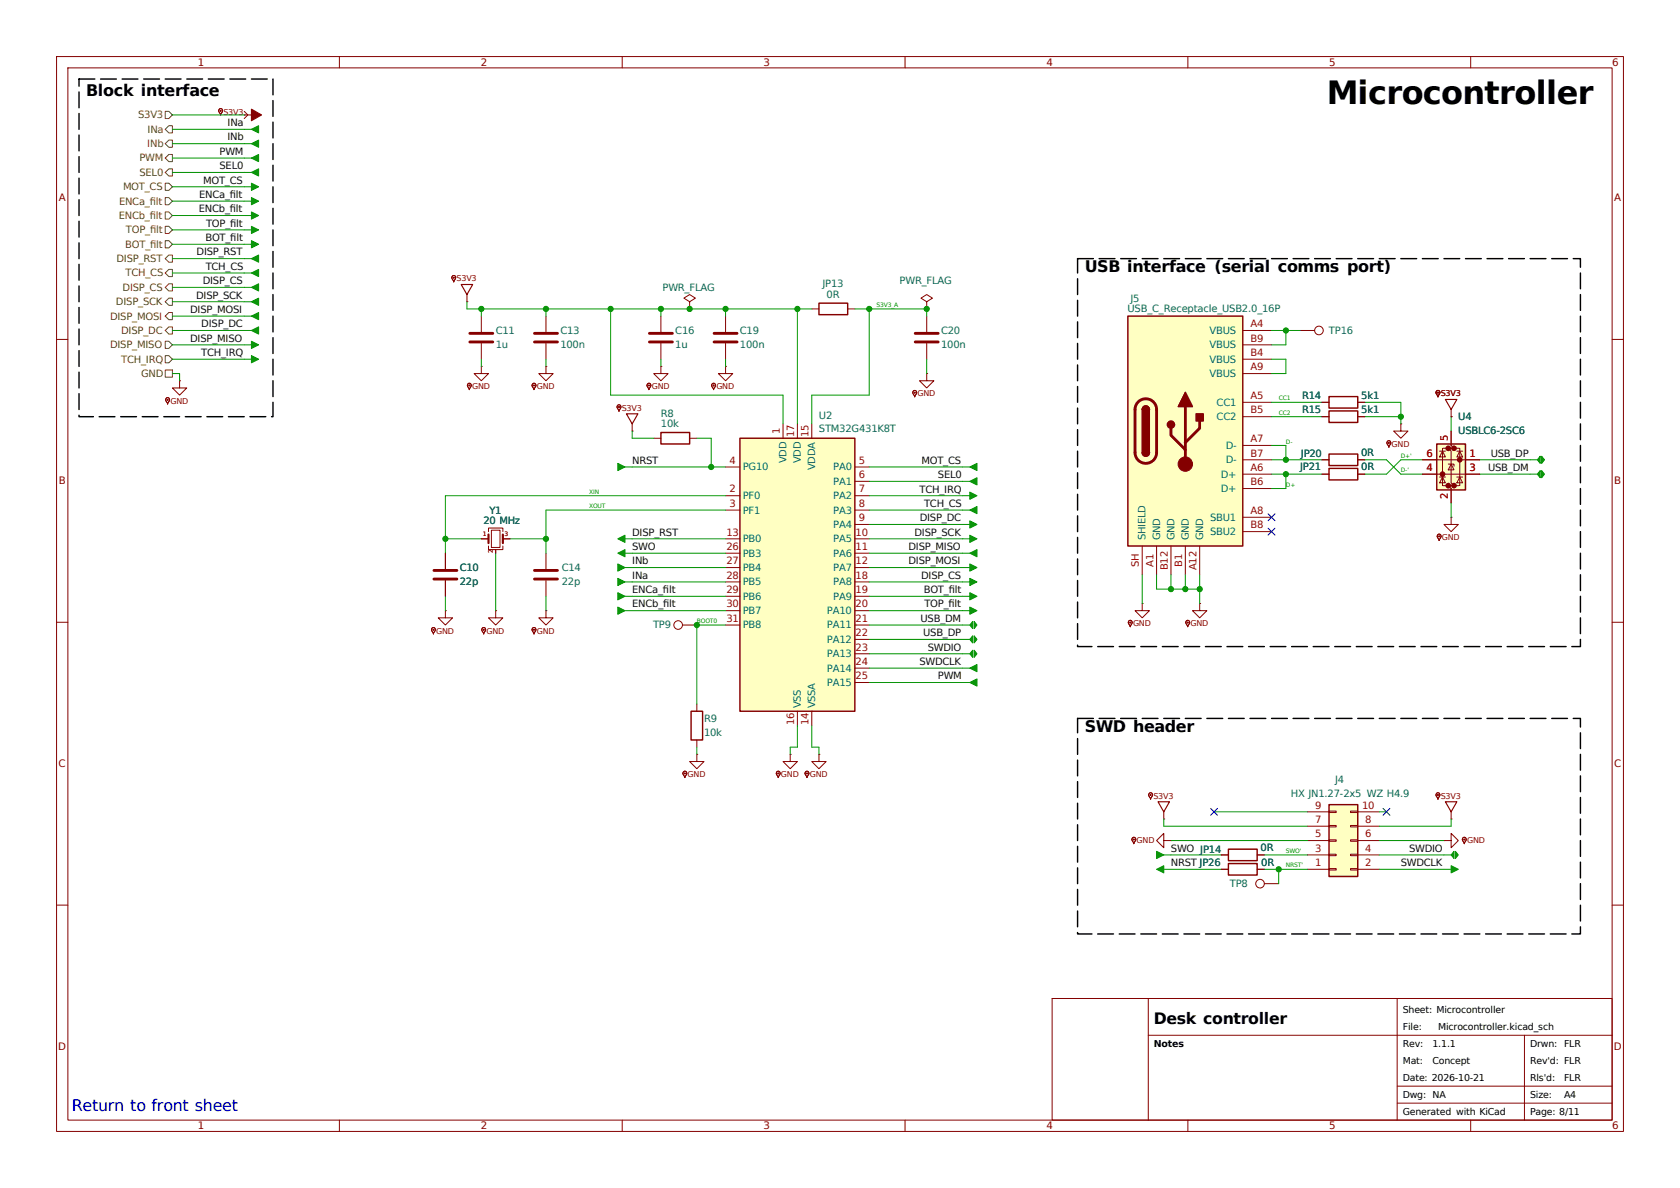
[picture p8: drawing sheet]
<svg xmlns="http://www.w3.org/2000/svg" width="297mm" height="210mm" viewBox="0 0 297 210" stroke-linecap="round" stroke-linejoin="round" font-family="sans-serif">
<g fill="none" stroke="#840000" stroke-width=".18">
<path d="M10 10h277v190h-277zM12 12h273v186h-273zM38.8 19.3a.4 .4 0 0 1 .5 .1 .4 .4 0 0 1-.1 .6l-.2 .3-.3-.6zM43.2 19.7l.6 .6-.6 .7M60 10v2M110 10v2M160 10v2M210 10v2M260 10v2M43.2 20.3h.1M43.2 20.3h1.2M80 48.8a.4 .4 0 0 1 .6 .1 .4 .4 0 0 1-.2 .6l-.2 .3-.3-.6z"/>
<path d="M82.5 53.3h.1M82.5 52.1v1.2M85.1 55.9v2.8M10 60h2M85.1 60.7v2.8M94.2 67.8a.4 .4 0 0 1 .5 .2 .4 .4 0 0 1-.1 .5l-.2 .4-.3-.7zM96.5 64.8v1.2h1.3l-1.3 1.3-1.3-1.3h1.3M96.5 64.8h.1M114.5 67.8a.4 .4 0 0 1 .6 .2 .4 .4 0 0 1-.2 .5l-.2 .4-.3-.7zM116.8 64.8v1.2h1.3l-1.3 1.3-1.2-1.3h1.2M116.8 64.8h.1M285 60h2"/>
<path d="M10 110h2M285 110h2M123.2 124.5v1.2M123.2 130.8v1.3M200.2 148.1a.4 .4 0 0 1 .6 .1 .4 .4 0 0 1-.2 .6l-.2 .3-.3-.6zM203.2 140.2a.4 .4 0 0 1 .5 .2 .4 .4 0 0 1-.1 .5l-.2 .4-.3-.7zM205.7 144.8h.1M205.7 148.6v-1.3l-1.2 1.3 1.2 1.3v-1.3h1.3M205.7 143.5v1.3M207 148.6h.1M254 140.2a.4 .4 0 0 1 .5 .2 .4 .4 0 0 1-.1 .5l-.2 .4-.3-.7zM255.3 148.6h1.2v-1.3l1.3 1.3-1.3 1.3v-1.3"/>
<path d="M255.3 148.6h.1M256.5 144.8h.1M256.5 143.5v1.3M258.7 148.1a.4 .4 0 0 1 .5 .1 .4 .4 0 0 1-.2 .6l-.1 .3-.4-.6zM10 160h2M186 176.5h99v21.5h-99zM203 176.5v21.5M247 176.5v21.5M285 160h2M60 198v2M110 198v2M160 198v2"/>
<path d="M203 183h82M210 198v2M247 192h38M247 195h38M260 198v2M269.5 183v15"/>
</g>
<path d="M83.1 58.9h4M83.1 60.5h4" fill="none" stroke="#840000" stroke-width=".51"/>
<g fill="#008400" stroke="#008400" stroke-width=".18">
<path d="M256.5 153l1.3 .7-1.3 .6z"/>
<path d="M44.4 42.5l1.3 .7-1.3 .6z"/>
<path d="M44.4 45.7l1.3-.6v1.3z"/>
<path d="M44.4 48.3l1.3-.7v1.3z"/>
<path d="M44.4 40l1.3 .6-1.3 .7z"/>
<path d="M44.4 37.5l1.3 .6-1.3 .6z"/>
<path d="M44.4 34.9l1.3 .7-1.3 .6z"/>
<path d="M257.3 150.5l.5 .6-.5 .7z"/>
<path d="M257 150.5v1.3l-.5-.7z"/>
<path d="M109.2 104.8l1.3 .6-1.3 .6z"/>
<path d="M109.2 102.2l1.3 .7-1.3 .6z"/>
<path d="M109.2 97.8l1.3-.6v1.2z"/>
<path d="M109.2 107.3l1.3 .7-1.3 .6z"/>
<path d="M171.4 107.3l1.3 .7-1.3 .6z"/>
<path d="M109.2 95.3l1.3-.7v1.3z"/>
<path d="M171.4 118.1l1.3-.6v1.2z"/>
<path d="M204.5 150.5l1.2 .6-1.2 .7z"/>
<path d="M204.5 153.7l1.2-.7v1.3z"/>
</g>
<g fill="none" stroke="#008400" stroke-width=".18">
<path d="M43.2 38.1h1.2M43.2 35.6h1.2M43.2 43.2h1.2M43.2 45.7h1.9M43.2 48.3h1.9M43.2 40.6h1.2M110.5 97.8h1.3M110.5 95.3h1.3M109.9 105.4h1.9M109.9 102.9h1.9M109.9 108h1.9M170.2 108h1.2"/>
<path d="M170.2 118.1h1.9M205.1 151.1h1.9M205.7 153.7h1.3M255.3 153.7h1.2M255.3 151.1h1.5"/>
</g>
<g fill="#840000" stroke="#840000" stroke-width=".18">
<circle cx="258.9" cy="148.4" r=".07"/>
<circle cx="94.4" cy="68.1" r=".07"/>
<circle cx="254.2" cy="140.5" r=".07"/>
<circle cx="203.4" cy="140.5" r=".07"/>
<circle cx="39" cy="19.6" r=".07"/>
<circle cx="200.4" cy="148.4" r=".07"/>
<circle cx="80.2" cy="49.1" r=".07"/>
<circle cx="114.7" cy="68.1" r=".07"/>
</g>
<path d="M81.5 50.3h2.1l-1.1 1.8zM204.7 141.7h2.1l-1.1 1.8zM255.5 141.7h2.1l-1.1 1.8z" fill="none" stroke="#840000" stroke-width=".2"/>
<path d="M44.4 19.3l1.8 1-1.8 1z" fill="#840000" stroke="#840000" stroke-width=".2"/>
<path d="M122.2 125.7h2v5.1h-2z" fill="none" stroke="#840000" stroke-width=".25"/>
<path d="M199.4 55.9h20.3v40.6h-20.3z" fill="#ffffc2"/>
<path d="M199.4 55.9h20.3v40.6h-20.3zM201.9 72.4a.64 .64 0 0 1 .7-.6 .64 .64 0 0 1 .6 .6M201.9 80a.64 .64 0 0 0 .7 .6 .64 .64 0 0 0 .6-.6" fill="none" stroke="#840000" stroke-width=".25"/>
<path d="M201.2 71.1a1.9 1.9 0 0 1 2.1-.5 1.9 1.9 0 0 1 1.2 1.8v7.6a1.91 1.91 0 0 1-1.9 1.9 1.91 1.91 0 0 1-1.9-1.9v-7.8l.1-.6zM207 75.7v1.3l2.5 2.5M209.5 71.9v10.1M212.1 74.4v1.3l-2.6 2.5" fill="none" stroke="#840000" stroke-width=".51"/>
<g fill="#840000" stroke="#840000" stroke-width=".25">
<path d="M201.9 72.4h1.3v7.6h-1.3z"/>
<path d="M202.1 71.9a.64 .64 0 0 1 .7-.1 .64 .64 0 0 1 .4 .6h-1.3z"/>
<path d="M201.9 80h1.3a.64 .64 0 0 1-.6 .6 .64 .64 0 0 1-.7-.6z"/>
<path d="M209.5 69.3l1.3 2.6h-2.5z"/>
<path d="M211.5 73.2h1.2v1.2h-1.2z"/>
<circle cx="207" cy="75.1" r=".63"/>
</g>
<g fill="#840000" stroke="#840000" stroke-width=".18">
<circle cx="209.5" cy="82" r="1.27"/>
<circle cx="254.4" cy="94.8" r=".07"/>
</g>
<g fill="none" stroke="#840000" stroke-width=".18">
<path d="M121.9 53.3l1-.6-1-.6-1 .6 1 .6v1.3M121.9 54.6h.1M219.7 58.4h5.1M219.7 71.1h5.1M219.7 78.7h5.1M219.7 66h5.1M219.7 63.5h5.1M219.7 73.7h5.1M219.7 61h5.1M201.9 96.5v5.1M204.5 96.5v5.1M207 96.5v5.1"/>
<path d="M209.5 96.5v5.1M212.1 96.5v5.1M219.7 83.8h5.1M219.7 91.4h5.1M219.7 86.4h5.1M219.7 81.3h5.1M219.7 94h5.1M254.2 94.5a.4 .4 0 0 1 .6 .1 .4 .4 0 0 1-.2 .6l-.2 .3-.3-.6zM256.5 91.4v1.3h1.3l-1.3 1.3-1.2-1.3h1.2M256.5 91.4h.1"/>
</g>
<g fill="#008400" stroke="#008400" stroke-width=".18">
<path d="M272.5 80.6l.5 .7-.5 .6z"/>
<path d="M272.3 80.6v1.3l-.5-.6z"/>
</g>
<path d="M270.5 81.3h1.5" fill="none" stroke="#008400" stroke-width=".18"/>
<path d="M254 78.5h5.1v8.1h-5.1z" fill="#ffffc2"/>
<g fill="#840000" stroke="#840000" stroke-width=".51">
<circle cx="258.1" cy="81.3" r=".25"/>
<circle cx="257" cy="79.2" r=".25"/>
<circle cx="257" cy="85.9" r=".25"/>
<circle cx="256" cy="79.2" r=".25"/>
<circle cx="256" cy="85.9" r=".25"/>
<circle cx="255" cy="83.8" r=".25"/>
</g>
<g fill="none" stroke="#840000" stroke-width=".18">
<path d="M116.8 55.9v2.8M128.3 55.9v2.8M82.8 67.8a.4 .4 0 0 1 .5 .2 .4 .4 0 0 1-.2 .5l-.1 .4-.4-.7zM85.1 64.8v1.2h1.3l-1.3 1.3-1.3-1.3h1.3M85.1 64.8h.1M109.2 71.6a.4 .4 0 0 1 .6 .2 .4 .4 0 0 1-.2 .5l-.2 .4-.3-.6zM111.8 76.2h.1M111.8 74.9v1.3M115.6 77.5h1.2M116.8 60.7v2.8M121.9 77.5h1.3M125.9 67.8a.4 .4 0 0 1 .6 .2 .4 .4 0 0 1-.2 .5l-.1 .4-.4-.7z"/>
<path d="M128.3 64.8v1.2h1.2l-1.2 1.3-1.3-1.3h1.3M128.3 64.8h.1M128.3 60.7v2.8M245.3 78a.4 .4 0 0 1 .6 .1 .4 .4 0 0 1-.2 .6l-.2 .3-.3-.6zM247.6 74.9v1.3h1.3l-1.3 1.3-1.2-1.3h1.2M247.6 74.9h.1M254 69.1a.4 .4 0 0 1 .5 .1 .4 .4 0 0 1-.1 .6l-.2 .3-.3-.6zM254.5 79.8h1M255 79.8l.5 1h-1zM256 79.2h-1v6.7h1M256.5 76.2v2.5l.5 .5h-1l.5 .6v5.5l.5 .6h-1l.5 .5v2.5M256.5 73.7h.1"/>
<path d="M256.5 72.4v1.3M257 79.2h1.1v6.7h-1.1M257.6 79.8h1M258.1 79.8l.5 1h-1zM233.7 81.3h1.2M233.7 83.8h1.2M240 81.3h1.3M240 83.8h1.3M251.5 81.3h10.1M251.5 83.8h10.1M254.5 84.3h1M255 84.3l.5 1h-1z"/>
<path d="M256 82h1v.4M256.5 82l.5 1.1h-1zM257.6 84.3h1M258.1 84.3l.5 1h-1z"/>
</g>
<path d="M116.8 76.5h5.1v2h-5.1zM254 78.5h5.1v8.1h-5.1zM234.9 82.8h5.1v2h-5.1zM234.9 80.3h5.1v2h-5.1z" fill="none" stroke="#840000" stroke-width=".25"/>
<g fill="#840000" stroke="#840000" stroke-width=".18">
<circle cx="254.2" cy="69.4" r=".07"/>
<circle cx="109.4" cy="72" r=".07"/>
<circle cx="245.5" cy="78.3" r=".07"/>
<circle cx="126.2" cy="68.1" r=".07"/>
<circle cx="83" cy="68.1" r=".07"/>
</g>
<path d="M110.7 73.2h2.1l-1 1.7zM255.5 70.6h2.1l-1.1 1.8z" fill="none" stroke="#840000" stroke-width=".2"/>
<g fill="#008400" stroke="#008400" stroke-width=".18">
<path d="M109.2 81.9l1.3 .7-1.3 .6z"/>
<path d="M272.5 83.2l.5 .6-.5 .7z"/>
<path d="M272.3 83.2v1.3l-.5-.7z"/>
<path d="M109.2 99.7l1.3 .6-1.3 .7z"/>
</g>
<path d="M109.9 82.6h1.9M270.5 83.8h1.5M109.9 100.3h1.9" fill="none" stroke="#008400" stroke-width=".18"/>
<path d="M114.8 58.9h4.1M126.2 58.9h4.1M114.8 60.5h4.1M126.2 60.5h4.1" fill="none" stroke="#840000" stroke-width=".51"/>
<path d="M234.9 142.2h5.1v12.7h-5.1z" fill="#ffffc2"/>
<path d="M144.8 53.6h5.1v2h-5.1zM234.9 70.1h5.1v2h-5.1zM234.9 72.6h5.1v2.1h-5.1zM217.2 152.7h5v2h-5zM217.2 150.1h5v2h-5zM234.9 142.2h5.1v12.7h-5.1z" fill="none" stroke="#840000" stroke-width=".25"/>
<g fill="none" stroke="#840000" stroke-width=".18">
<path d="M96.5 55.9v2.8M143.5 54.6h1.3M149.9 54.6h1.2M163.8 53.3l1-.6-1-.6-1 .6 1 .6v1.3M163.8 54.6h.1M163.8 55.9v2.8M229.9 58.4h2.5M29.4 70.4a.4 .4 0 0 1 .6 .1 .4 .4 0 0 1-.2 .6l-.2 .3-.3-.6zM31.7 67.3v1.3h1.3l-1.3 1.3-1.2-1.3h1.2M31.7 67.3h.1M96.5 60.7v2.8M161.5 69.1a.4 .4 0 0 1 .5 .1 .4 .4 0 0 1-.1 .6l-.2 .3-.3-.6z"/>
<path d="M163.8 66v1.3h1.3l-1.3 1.3-1.2-1.3h1.2M163.8 66h.1M163.8 60.7v2.8M233.7 71.1h1.2M233.7 73.7h1.2M240 71.1h1.3M240 73.7h1.3M78.7 97.8v2.8M85.1 95.3h1.3M86.4 94v-.7h2.5v.7M86.4 96.5v.7h2.5v-.7M86.9 93.7h1.5v3.1h-1.5z"/>
<path d="M87.6 97.2v.6M88.9 95.3h1.3M96.5 97.8v2.8M76.4 111a.4 .4 0 0 1 .6 .2 .4 .4 0 0 1-.2 .5l-.2 .4-.3-.7zM78.7 108v1.2h1.3l-1.3 1.3-1.2-1.3h1.2M78.7 108h.1M78.7 102.6v2.8M85.3 111a.4 .4 0 0 1 .5 .2 .4 .4 0 0 1-.1 .5l-.2 .4-.3-.7zM87.6 108v1.2h1.3l-1.3 1.3-1.2-1.3h1.2M87.6 108h.1M94.2 111a.4 .4 0 0 1 .5 .2 .4 .4 0 0 1-.1 .5l-.2 .4-.3-.7zM96.5 108v1.2h1.3l-1.3 1.3-1.3-1.3h1.3"/>
<path d="M96.5 108h.1M96.5 102.6v2.8M199.6 109.7a.4 .4 0 0 1 .5 .2 .4 .4 0 0 1-.1 .5l-.2 .4-.3-.6zM201.9 106.7v1.3h1.3l-1.3 1.2-1.2-1.2h1.2M201.9 106.7h.1M120.9 136.4a.4 .4 0 0 1 .5 .2 .4 .4 0 0 1-.2 .5l-.1 .4-.4-.7zM123.2 133.4v1.2h1.3l-1.3 1.3-1.3-1.3h1.3M123.2 133.4h.1M137.4 136.4a.4 .4 0 0 1 .5 .2 .4 .4 0 0 1-.2 .5l-.1 .4-.3-.7zM139.7 133.4v1.2h1.3l-1.3 1.3-1.3-1.3h1.3M139.7 133.4h.1M142.5 136.4a.4 .4 0 0 1 .5 .2 .4 .4 0 0 1-.2 .5l-.1 .4-.4-.7z"/>
<path d="M144.8 133.4v1.2h1.2l-1.2 1.3-1.3-1.3h1.3M144.8 133.4h.1M215.9 153.7h1.3M215.9 151.1h1.3M222.2 153.7h1.3M222.2 151.1h1.3M223.5 156.2h2.6M231.1 153.7h3.8M231.1 151.1h3.8M231.1 148.6h3.8M231.1 146.1h3.8M231.1 143.5h3.8"/>
<path d="M234.9 153.5h1.3v.3h-1.3zM234.9 151h1.3v.3h-1.3zM234.9 148.5h1.3v.2h-1.3zM234.9 145.9h1.3v.3h-1.3zM234.9 143.4h1.3v.2h-1.3zM238.8 153.5h1.2v.3h-1.2zM238.8 151h1.2v.3h-1.2zM238.8 148.5h1.2v.2h-1.2zM238.8 145.9h1.2v.3h-1.2zM238.8 143.4h1.2v.2h-1.2zM240 153.7h3.8M240 151.1h3.8"/>
<path d="M240 148.6h3.8M240 146.1h3.8M240 143.5h3.8"/>
<circle cx="233.2" cy="58.4" r=".76"/>
<circle cx="222.8" cy="156.2" r=".76"/>
</g>
<g fill="#008400" stroke="#008400" stroke-width=".18">
<path d="M44.4 55.9l1.3-.7v1.3z"/>
<path d="M44.4 58.4l1.3-.6v1.3z"/>
<path d="M44.4 60.3l1.3 .7-1.3 .6z"/>
<path d="M44.4 53.3l1.3-.6v1.3z"/>
<path d="M44.4 62.9l1.3 .6-1.3 .6z"/>
<path d="M44.4 50.8l1.3-.6v1.2z"/>
<path d="M44.4 22.9l1.3-.7v1.3z"/>
<path d="M171.4 99.7l1.3 .6-1.3 .7z"/>
<path d="M171.4 104.8l1.3 .6-1.3 .6z"/>
<path d="M171.4 97.8l1.3-.6v1.2z"/>
<path d="M171.4 102.2l1.3 .7-1.3 .6z"/>
<path d="M171.4 94.6l1.3 .7-1.3 .6z"/>
<path d="M171.4 87l1.3 .6-1.3 .7z"/>
<path d="M44.4 27.9l1.3-.6v1.3z"/>
<path d="M44.4 25.4l1.3-.6v1.2z"/>
<path d="M44.4 30.5l1.3-.7v1.3z"/>
<path d="M44.4 32.4l1.3 .6-1.3 .7z"/>
<path d="M171.4 90.2l1.3-.7v1.3z"/>
<path d="M171.4 82.6l1.3-.7v1.3z"/>
<path d="M171.4 92.1l1.3 .6-1.3 .6z"/>
<path d="M171.4 85.1l1.3-.6v1.2z"/>
<path d="M172.2 114.9l.5 .7-.5 .6z"/>
<path d="M172 114.9v1.3l-.6-.6z"/>
<path d="M172.2 109.9l.5 .6-.5 .6z"/>
<path d="M172 109.9v1.2l-.6-.6z"/>
<path d="M172.2 112.4l.5 .6-.5 .7z"/>
<path d="M172 112.4v1.3l-.6-.7z"/>
</g>
<g fill="none" stroke="#008400" stroke-width=".18">
<path d="M43.2 22.9h1.9M43.2 27.9h1.9M43.2 25.4h1.9M43.2 30.5h1.9M43.2 33h1.2M43.2 55.9h1.9M43.2 58.4h1.9M43.2 53.3h1.9M43.2 50.8h1.9M43.2 61h1.2M43.2 63.5h1.2M170.2 97.8h1.9"/>
<path d="M170.2 95.3h1.2M170.2 87.6h1.2M170.2 90.2h1.9M170.2 82.6h1.9M170.2 92.7h1.2M170.2 85.1h1.9M170.2 100.3h1.2M170.2 105.4h1.2M170.2 102.9h1.2M170.2 115.6h1.5M170.2 110.5h1.5M170.2 113h1.5"/>
</g>
<g fill="#840000" stroke="#840000" stroke-width=".18">
<circle cx="29.6" cy="70.7" r=".07"/>
<circle cx="85.5" cy="111.3" r=".07"/>
<circle cx="76.6" cy="111.3" r=".07"/>
<circle cx="142.7" cy="136.7" r=".07"/>
<circle cx="137.6" cy="136.7" r=".07"/>
<circle cx="161.7" cy="69.4" r=".07"/>
<circle cx="94.4" cy="111.3" r=".07"/>
<circle cx="121.1" cy="136.7" r=".07"/>
<circle cx="199.8" cy="110.1" r=".07"/>
</g>
<path d="M86.4 94.5v1.5M88.9 94.5v1.5" fill="none" stroke="#840000" stroke-width=".38"/>
<path d="M94.5 58.9h4.1M161.8 58.9h4.1M94.5 60.5h4.1M161.8 60.5h4.1M76.7 100.8h4.1M76.7 102.4h4.1M94.5 100.8h4.1M94.5 102.4h4.1" fill="none" stroke="#840000" stroke-width=".51"/>
<path d="M130.8 77.5h20.3v48.2h-20.3z" fill="#ffffc2"/>
<path d="M130.8 77.5h20.3v48.2h-20.3z" fill="none" stroke="#840000" stroke-width=".25"/>
<g fill="none" stroke="#840000" stroke-width=".18">
<path d="M138.4 74.9v2.6M141 74.9v2.6M143.5 74.9v2.6M233.7 71.1h1.2M233.7 73.7h1.2M240 71.1h1.3M240 73.7h1.3M254 69.1a.4 .4 0 0 1 .5 .1 .4 .4 0 0 1-.1 .6l-.2 .3-.3-.6zM256.5 73.7h.1M256.5 76.2v2.5M78.7 97.8v2.8M85.1 95.3h1.3"/>
<path d="M87.6 97.2v.6M88.9 95.3h1.3M128.3 87.6h2.5M128.3 90.2h2.5M128.3 82.6h2.5M128.3 95.3h2.5M128.3 97.8h2.5M151.1 87.6h2.6M151.1 90.2h2.6M151.1 82.6h2.6M151.1 85.1h2.6M151.1 92.7h2.6"/>
<path d="M151.1 95.3h2.6M151.1 97.8h2.6M233.7 81.3h1.2M233.7 83.8h1.2M240 81.3h1.3M240 83.8h1.3M251.5 81.3h2.5M251.5 83.8h2.5M256.5 86.4v2.5M259.1 81.3h2.5M259.1 83.8h2.5M78.7 102.6v2.8"/>
<path d="M120.6 110.5h2.6M128.3 100.3h2.5M128.3 102.9h2.5M128.3 105.4h2.5M128.3 108h2.5M128.3 110.5h2.5M151.1 100.3h2.6M151.1 102.9h2.6M151.1 105.4h2.6M151.1 108h2.6M151.1 110.5h2.6M151.1 113h2.6"/>
<path d="M151.1 115.6h2.6M151.1 118.1h2.6M209.8 109.7a.4 .4 0 0 1 .5 .2 .4 .4 0 0 1-.2 .5l-.1 .4-.4-.6zM212.1 106.7v1.3h1.3l-1.3 1.2-1.3-1.2h1.3M212.1 106.7h.1M141 125.7v2.6M143.5 125.7v2.6M151.1 120.7h2.6M215.9 153.7h1.3M215.9 151.1h1.3M222.2 153.7h1.3M222.2 151.1h1.3"/>
<circle cx="119.9" cy="110.5" r=".76"/>
</g>
<path d="M171.4 120.7l1.3-.7v1.3z" fill="#008400" stroke="#008400" stroke-width=".18"/>
<path d="M170.2 120.7h1.9" fill="none" stroke="#008400" stroke-width=".18"/>
<g fill="#840000" stroke="#840000" stroke-width=".18">
<circle cx="210" cy="110.1" r=".07"/>
<circle cx="254.2" cy="69.4" r=".07"/>
</g>
<g fill="none" stroke="#725600" stroke-width=".18">
<path d="M29.2 19.7h.6l.7 .6-.7 .7h-.6zM29.2 27.9l.6-.6h.7v1.3h-.7zM29.2 25.4l.6-.6h.7v1.2h-.7zM29.2 34.9h.6l.7 .7-.7 .6h-.6zM29.2 37.5h.6l.7 .6-.7 .6h-.6zM29.2 32.4h.6l.7 .6-.7 .7h-.6zM29.2 30.5l.6-.7h.7v1.3h-.7zM29.8 22.2h.7v1.3h-.7l-.6-.6zM29.2 42.5h.6l.7 .7-.7 .6h-.6zM29.2 40h.6l.7 .6-.7 .7h-.6zM29.8 45.1h.7v1.3h-.7l-.6-.7zM29.8 47.6h.7v1.3h-.7l-.6-.6z"/>
<path d="M29.8 50.2h.7v1.2h-.7l-.6-.6zM29.8 55.2h.7v1.3h-.7l-.6-.6zM29.8 57.8h.7v1.3h-.7l-.6-.7zM29.8 52.7h.7v1.3h-.7l-.6-.7zM29.2 62.9h.6l.7 .6-.7 .6h-.6zM29.2 60.3h.6l.7 .7-.7 .6h-.6zM29.2 65.4h1.3v1.3h-1.3z"/>
</g>
<g fill="none" stroke="#009600" stroke-width=".18">
<path d="M30.5 38.1h12.7M30.5 22.9h12.7M30.5 20.3h12.7M30.5 25.4h12.7M30.5 35.6h12.7M30.5 33h12.7M30.5 30.5h12.7M30.5 27.9h12.7M30.5 50.8h12.7M30.5 58.4h12.7M30.5 55.9h12.7M30.5 40.6h12.7"/>
<path d="M30.5 53.3h12.7M30.5 48.3h12.7M30.5 45.7h12.7M30.5 43.2h12.7M82.5 53.3v1.3h61M85.1 54.6v1.3M96.5 54.6v1.3M107.9 54.6v15.3h30.5v5M116.8 54.6v1.3M128.3 54.6v1.3M141 54.6v20.3M151.1 54.6h12.7v1.3"/>
<path d="M153.7 54.6v15.3h-10.2v5M224.8 58.4h5.1M227.3 58.4v2.6h-2.5M30.5 66h1.2v1.3M30.5 61h12.7M30.5 63.5h12.7M85.1 63.5v1.3M96.5 63.5v1.3M111.8 76.2v1.3h3.8M116.8 63.5v1.3M123.2 77.5h2.5v5.1M128.3 63.5v1.3"/>
<path d="M163.8 63.5v2.5M224.8 78.7h2.5v2.6M224.8 63.5h2.5v2.5h-2.5M224.8 71.1h8.9M224.8 73.7h8.9M241.3 71.1h6.3v3.8M241.3 73.7h6.3M256.5 73.7v2.5M78.7 95.3h6.4M87.6 97.8v10.2M90.2 95.3h6.3M111.8 95.3h16.5"/>
<path d="M111.8 97.8h16.5M111.8 82.6h16.5M128.3 87.6h-49.6v10.2M128.3 90.2h-31.8v7.6M153.7 87.6h16.5M153.7 85.1h16.5M153.7 92.7h16.5M153.7 90.2h16.5M153.7 95.3h16.5M153.7 97.8h16.5M153.7 82.6h16.5M224.8 81.3h8.9"/>
<path d="M224.8 83.8h8.9M227.3 83.8v2.6h-2.5M241.3 81.3h3.8l2.5 2.5h3.9M251.5 81.3h-3.9l-2.5 2.5h-3.8M256.5 88.9v2.5M261.6 81.3h8.9M261.6 83.8h8.9M78.7 105.4v2.6M96.5 105.4v2.6M111.8 105.4h16.5M111.8 100.3h16.5M111.8 102.9h16.5"/>
<path d="M111.8 108h16.5M128.3 110.5h-5.1v14M153.7 105.4h16.5M153.7 113h16.5M153.7 100.3h16.5M153.7 102.9h16.5M153.7 108h16.5M153.7 115.6h16.5M153.7 118.1h16.5M153.7 110.5h16.5M201.9 101.6v5.1M204.5 101.6v2.5h7.6"/>
<path d="M207 101.6v2.5M209.5 101.6v2.5M212.1 101.6v5.1M123.2 132.1v1.3M141 128.3v3.8h-1.3v1.3M143.5 128.3v3.8h1.3v1.3M153.7 120.7h16.5M205.7 144.8v1.3h25.4M207 151.1h8.9M207 153.7h8.9M207 148.6h24.1M214.6 143.5h16.5"/>
<path d="M223.5 151.1h7.6M223.5 153.7h7.6M226.1 153.7v2.5M243.8 151.1h11.5M243.8 153.7h11.5M243.8 143.5h1.3M243.8 148.6h11.5M256.5 144.8v1.3h-12.7"/>
</g>
<path d="M224.2 93.4l1.2 1.2M224.2 90.8l1.2 1.2M225.4 93.4l-1.2 1.2M225.4 90.8l-1.2 1.2M214 142.9l1.2 1.2M215.2 142.9l-1.2 1.2M244.5 142.9l1.2 1.2M245.7 142.9l-1.2 1.2" fill="none" stroke="#000084" stroke-width=".18"/>
<path d="M14 14h34.3v59.7h-34.3zM190.5 45.7h88.9v68.6h-88.9zM190.5 127h88.9v38.1h-88.9z" fill="none" stroke="#000" stroke-width=".25" stroke-dasharray="2.8 1"/>
<g fill="#009600" stroke="#009600" stroke-width=".18">
<circle cx="78.7" cy="95.3" r=".46"/>
<circle cx="96.5" cy="95.3" r=".46"/>
<circle cx="123.2" cy="110.5" r=".46"/>
<circle cx="125.7" cy="82.6" r=".46"/>
<circle cx="121.9" cy="54.6" r=".46"/>
<circle cx="128.3" cy="54.6" r=".46"/>
<circle cx="85.1" cy="54.6" r=".46"/>
<circle cx="107.9" cy="54.6" r=".46"/>
<circle cx="116.8" cy="54.6" r=".46"/>
<circle cx="96.5" cy="54.6" r=".46"/>
<circle cx="227.3" cy="58.4" r=".46"/>
<circle cx="153.7" cy="54.6" r=".46"/>
<circle cx="163.8" cy="54.6" r=".46"/>
<circle cx="141" cy="54.6" r=".46"/>
<circle cx="209.5" cy="104.1" r=".46"/>
<circle cx="207" cy="104.1" r=".46"/>
<circle cx="212.1" cy="104.1" r=".46"/>
<circle cx="247.6" cy="73.7" r=".46"/>
<circle cx="227.3" cy="83.8" r=".46"/>
<circle cx="227.3" cy="81.3" r=".46"/>
<circle cx="226.1" cy="153.7" r=".46"/>
</g>
<text font-size="5.7" x="234.6" y="18.4">Microcontroller</text>
<g font-size="2.8">
<text x="15.2" y="17">Block interface</text>
<text x="191.8" y="48.2">USB interface (serial comms port)</text>
<text x="191.8" y="129.4">SWD header</text>
<text x="204" y="181">Desk controller</text>
</g>
<text font-size="2.8" fill="#0000c2" x="12.7" y="196.4">Return to front sheet</text>
<g font-size="1.8" fill="#840000">
<text x="35" y="11.6">1</text>
<text x="85" y="11.6">2</text>
<text x="135" y="11.6">3</text>
<text x="185" y="11.6">4</text>
<text x="235" y="11.6">5</text>
<text x="285" y="11.6">6</text>
<text x="10.4" y="35.6">A</text>
<text x="285.4" y="35.6">A</text>
<text x="10.4" y="85.6">B</text>
<text x="285.4" y="85.6">B</text>
<text x="10.4" y="135.6">C</text>
<text x="285.4" y="135.6">C</text>
<text x="10.3" y="185.6">D</text>
<text x="285.3" y="185.6">D</text>
<text x="35" y="199.6">1</text>
<text x="85" y="199.6">2</text>
<text x="135" y="199.6">3</text>
<text x="185" y="199.6">4</text>
<text x="235" y="199.6">5</text>
<text x="285" y="199.6">6</text>
</g>
<g font-size="1.8" fill="#725600">
<text x="24.4" y="20.9">S3V3</text>
<text x="26.1" y="23.5">INa</text>
<text x="24.7" y="28.5">PWM</text>
<text x="26" y="26">INb</text>
<text x="21.7" y="33.6">MOT_CS</text>
<text x="24.6" y="31.1">SEL0</text>
<text x="21" y="38.7">ENCb_f</text>
<text x="21" y="36.2">ENCa_f</text>
<text x="22.3" y="41.2">TOP_f</text>
<text x="26.5" y="38.7">ilt</text>
<text x="26.5" y="36.2">ilt</text>
<text x="26.5" y="41.2">ilt</text>
<text x="20.6" y="46.3">DISP_RST</text>
<text x="22.2" y="43.8">BOT_f</text>
<text x="26.6" y="43.8">ilt</text>
<text x="20.5" y="53.9">DISP_SCK</text>
<text x="21.7" y="51.4">DISP_CS</text>
<text x="22.2" y="48.9">TCH_CS</text>
<text x="19.5" y="56.5">DISP_MOSI</text>
<text x="21.4" y="59">DISP_DC</text>
<text x="19.5" y="61.6">DISP_MISO</text>
<text x="21.4" y="64.1">TCH_IRQ</text>
<text x="24.9" y="66.6">GND</text>
</g>
<g font-size="1.8" fill="#0f0f0f">
<text x="40.2" y="22.3">INa</text>
<text x="38.8" y="29.9">SEL0</text>
<text x="38.8" y="27.4">PWM</text>
<text x="40.2" y="24.8">INb</text>
<text x="35.2" y="35">ENCa_f</text>
<text x="35.9" y="32.5">MOT_CS</text>
<text x="40.6" y="35">ilt</text>
<text x="35.2" y="37.5">ENCb_f</text>
<text x="36.4" y="40.1">TOP_f</text>
<text x="40.6" y="37.5">ilt</text>
<text x="40.7" y="40.1">ilt</text>
<text x="34.8" y="45.2">DISP_RST</text>
<text x="36.3" y="42.6">BOT_f</text>
<text x="36.4" y="47.7">TCH_CS</text>
<text x="40.7" y="42.6">ilt</text>
<text x="34.7" y="52.8">DISP_SCK</text>
<text x="35.8" y="50.2">DISP_CS</text>
<text x="33.6" y="55.3">DISP_MOSI</text>
<text x="35.6" y="57.9">DISP_DC</text>
<text x="33.6" y="60.4">DISP_MISO</text>
<text x="35.6" y="62.9">TCH_IRQ</text>
<text x="111.8" y="82">NRST</text>
<text x="162.9" y="82">MOT_CS</text>
<text x="263.1" y="83.3">USB_DM</text>
<text x="263.5" y="80.7">USB_DP</text>
<text x="162.6" y="87.1">TCH_IRQ</text>
<text x="163.4" y="89.6">TCH_CS</text>
<text x="165.8" y="84.5">SEL0</text>
<text x="111.8" y="94.7">DISP_RST</text>
<text x="161.7" y="94.7">DISP_SCK</text>
<text x="162.6" y="92.1">DISP_DC</text>
<text x="111.8" y="99.8">INb</text>
<text x="111.8" y="97.2">SWO</text>
<text x="160.6" y="99.8">DISP_MOSI</text>
<text x="160.6" y="97.2">DISP_MISO</text>
<text x="111.8" y="107.4">ENCb_f</text>
<text x="111.8" y="104.8">ENCa_f</text>
<text x="111.8" y="102.3">INa</text>
<text x="117.2" y="104.8">ilt</text>
<text x="117.2" y="107.4">ilt</text>
<text x="162.8" y="102.3">DISP_CS</text>
<text x="163.3" y="104.8">BOT_f</text>
<text x="163.4" y="107.4">TOP_f</text>
<text x="167.7" y="107.4">ilt</text>
<text x="167.7" y="104.8">ilt</text>
<text x="162.7" y="109.9">USB_DM</text>
<text x="163.2" y="112.5">USB_DP</text>
<text x="162.5" y="117.5">SWDCLK</text>
<text x="164" y="115">SWDIO</text>
<text x="165.8" y="120.1">PWM</text>
<text x="207" y="153.1">NRST JP26</text>
<text x="207" y="150.6">SWO JP14</text>
<text x="247.6" y="153.1">SWDCLK</text>
<text x="249.1" y="150.6">SWDIO</text>
</g>
<g font-size="1.8" fill="#006464">
<text x="117.1" y="51.4">PWR_FLAG</text>
<text x="145.4" y="50.8">JP13</text>
<text x="146.1" y="52.7">0R</text>
<text x="159" y="50.1">PWR_FLAG</text>
<text x="199.8" y="53.3">J5</text>
<text x="87.6" y="59">C11</text>
<text x="99.1" y="59">C13</text>
<text x="119.4" y="59">C16</text>
<text x="130.8" y="59">C19</text>
<text x="166.4" y="59">C20</text>
<text x="199.3" y="55.2">USB_C_Receptacle_USB2.0_16P</text>
<text x="213.8" y="59">VBUS</text>
<text x="234.9" y="59">TP16</text>
<text x="87.6" y="61.6">1u</text>
<text x="99.1" y="61.6">100n</text>
<text x="119.4" y="61.6">1u</text>
<text x="130.8" y="61.6">100n</text>
<text x="166.4" y="61.6">100n</text>
<text x="213.8" y="64.1">VBUS</text>
<text x="213.8" y="61.6">VBUS</text>
<text x="213.8" y="66.6">VBUS</text>
<text x="215.1" y="71.7">CC1</text>
<text x="230.2" y="70.5">R14</text>
<text x="240.7" y="70.5">5k1</text>
<text x="116.8" y="73.6">R8</text>
<text x="116.8" y="75.5">10k</text>
<text x="144.8" y="76.3">STM32G431K8T</text>
<text x="144.8" y="74">U2</text>
<text x="215.1" y="74.3">CC2</text>
<text x="230.2" y="73">R15</text>
<text x="240.7" y="73">5k1</text>
<text x="257.8" y="76.8">USBLC6-2SC6</text>
<text x="257.8" y="74.3">U4</text>
<text x="131.3" y="83.2">PG10</text>
<text x="139" y="81.9" transform="rotate(-90 139 81.9)">VDD</text>
<text x="141.6" y="81.9" transform="rotate(-90 141.6 81.9)">VDD</text>
<text x="144.1" y="83.1" transform="rotate(-90 144.1 83.1)">VDDA</text>
<text x="147.3" y="83.2">PA0</text>
<text x="216.7" y="79.3">D-</text>
<text x="216.7" y="81.9">D-</text>
<text x="229.8" y="83.2">JP21</text>
<text x="230" y="80.9">JP20</text>
<text x="240.6" y="80.6">0R</text>
<text x="240.7" y="83.2">0R</text>
<text x="131.3" y="88.2">PF0</text>
<text x="147.3" y="85.7">PA1</text>
<text x="147.3" y="88.2">PA2</text>
<text x="215.8" y="84.4">D+</text>
<text x="215.8" y="87">D+</text>
<text x="85.5" y="92.6">20 MHz</text>
<text x="86.5" y="90.8">Y1</text>
<text x="131.3" y="90.8">PF1</text>
<text x="131.3" y="95.9">PB0</text>
<text x="147.3" y="90.8">PA3</text>
<text x="147.3" y="93.3">PA4</text>
<text x="147.3" y="95.9">PA5</text>
<text x="202.5" y="95.5" transform="rotate(-90 202.5 95.5)">SHIELD</text>
<text x="205.1" y="95.5" transform="rotate(-90 205.1 95.5)">GND</text>
<text x="207.6" y="95.5" transform="rotate(-90 207.6 95.5)">GND</text>
<text x="210.2" y="95.5" transform="rotate(-90 210.2 95.5)">GND</text>
<text x="212.7" y="95.5" transform="rotate(-90 212.7 95.5)">GND</text>
<text x="213.9" y="92">SBU1</text>
<text x="213.9" y="94.6">SBU2</text>
<text x="81.3" y="100.9">C10</text>
<text x="99.3" y="100.9">C14</text>
<text x="131.3" y="98.4">PB3</text>
<text x="131.3" y="100.9">PB4</text>
<text x="147.3" y="98.4">PA6</text>
<text x="147.3" y="100.9">PA7</text>
<text x="81.3" y="103.5">22p</text>
<text x="99.3" y="103.5">22p</text>
<text x="131.3" y="103.5">PB5</text>
<text x="131.3" y="106">PB6</text>
<text x="147.3" y="103.5">PA8</text>
<text x="147.3" y="106">PA9</text>
<text x="115.5" y="111.1">TP9</text>
<text x="131.3" y="108.6">PB7</text>
<text x="131.3" y="111.1">PB8</text>
<text x="146.2" y="108.6">PA10</text>
<text x="146.2" y="111.1">PA11</text>
<text x="146.2" y="113.6">PA12</text>
<text x="146.2" y="116.2">PA13</text>
<text x="146.2" y="118.7">PA14</text>
<text x="141.6" y="125.2" transform="rotate(-90 141.6 125.2)">VSS</text>
<text x="144.1" y="125.2" transform="rotate(-90 144.1 125.2)">VSSA</text>
<text x="146.2" y="121.3">PA15</text>
<text x="124.5" y="127.6">R9</text>
<text x="124.5" y="130.1">10k</text>
<text x="228.2" y="140.9">HX JN1.27-2x5 WZ H4.9</text>
<text x="236" y="138.4">J4</text>
<text x="212.1" y="153">JP26</text>
<text x="212.2" y="150.7">JP14</text>
<text x="222.8" y="150.5">0R</text>
<text x="223" y="153">0R</text>
<text x="217.4" y="156.8">TP8</text>
</g>
<g font-size="1.8" fill="#a90000">
<text x="221.1" y="57.8">A4</text>
<text x="221.1" y="62.9">B4</text>
<text x="221.1" y="60.4">B9</text>
<text x="221.1" y="65.5">A9</text>
<text x="221.1" y="70.5">A5</text>
<text x="137.9" y="76.8" transform="rotate(-90 137.9 76.8)">1</text>
<text x="140.4" y="77.3" transform="rotate(-90 140.4 77.3)">17</text>
<text x="142.9" y="77.3" transform="rotate(-90 142.9 77.3)">15</text>
<text x="221.1" y="73.1">B5</text>
<text x="129" y="82">4</text>
<text x="151.8" y="82">5</text>
<text x="221.1" y="80.7">B7</text>
<text x="221.1" y="83.2">A6</text>
<text x="221.1" y="78.2">A7</text>
<text x="252.2" y="83.2">4</text>
<text x="252.2" y="80.7">6</text>
<text x="256" y="78" transform="rotate(-90 256 78)">5</text>
<text x="259.8" y="80.7">1</text>
<text x="259.8" y="83.2">3</text>
<text x="129" y="87.1">2</text>
<text x="129" y="89.6">3</text>
<text x="151.8" y="84.5">6</text>
<text x="151.8" y="87.1">7</text>
<text x="151.8" y="89.6">8</text>
<text x="221.1" y="85.8">B6</text>
<text x="256" y="88.2" transform="rotate(-90 256 88.2)">2</text>
<text x="128.4" y="94.7">13</text>
<text x="151.3" y="94.7">10</text>
<text x="151.8" y="92.1">9</text>
<text x="221.1" y="93.4">B8</text>
<text x="221.1" y="90.9">A8</text>
<text x="128.4" y="97.2">26</text>
<text x="128.4" y="99.8">27</text>
<text x="151.3" y="97.2">11</text>
<text x="151.3" y="99.8">12</text>
<text x="201.4" y="100.3" transform="rotate(-90 201.4 100.3)">SH</text>
<text x="203.9" y="100.2" transform="rotate(-90 203.9 100.2)">A1</text>
<text x="206.4" y="100.8" transform="rotate(-90 206.4 100.8)">B12</text>
<text x="209" y="100.2" transform="rotate(-90 209 100.2)">B1</text>
<text x="211.5" y="100.8" transform="rotate(-90 211.5 100.8)">A12</text>
<text x="128.4" y="102.3">28</text>
<text x="128.4" y="104.8">29</text>
<text x="128.4" y="107.4">30</text>
<text x="151.3" y="102.3">18</text>
<text x="151.3" y="104.8">19</text>
<text x="151.3" y="107.4">20</text>
<text x="128.4" y="109.9">31</text>
<text x="151.3" y="109.9">21</text>
<text x="151.3" y="112.5">22</text>
<text x="151.3" y="115">23</text>
<text x="151.3" y="117.5">24</text>
<text x="151.3" y="120.1">25</text>
<text x="140.4" y="128.1" transform="rotate(-90 140.4 128.1)">16</text>
<text x="142.9" y="128.1" transform="rotate(-90 142.9 128.1)">14</text>
<text x="232.5" y="142.9">9</text>
<text x="240.8" y="142.9">10</text>
<text x="232.5" y="148">5</text>
<text x="232.5" y="145.5">7</text>
<text x="241.4" y="148">6</text>
<text x="241.4" y="145.5">8</text>
<text x="232.5" y="153.1">1</text>
<text x="232.5" y="150.6">3</text>
<text x="241.4" y="153.1">2</text>
<text x="241.4" y="150.6">4</text>
</g>
<g font-size="1.7">
<text x="248" y="179.1">Sheet: Microcontroller</text>
<text x="204" y="185.1">Notes</text>
<text x="248" y="185.1">Rev:</text>
<text x="248" y="182.1">File:</text>
<text x="253.3" y="185.1">1.1.1</text>
<text x="254.3" y="182.1">Microcontroller.kicad_sch</text>
<text x="270.5" y="185.1">Drwn:</text>
<text x="276.5" y="185.1">FLR</text>
<text x="248" y="191.1">Date: 2026-10-21</text>
<text x="248" y="188.1">Mat:</text>
<text x="253.3" y="188.1">Concept</text>
<text x="270.5" y="191.1">Rls'd:</text>
<text x="270.5" y="188.1">Rev'd: FLR</text>
<text x="276.5" y="191.1">FLR</text>
<text x="248" y="197.1">Generated with KiCad</text>
<text x="248" y="194.1">Dwg: NA</text>
<text x="270.5" y="194.1">Size:</text>
<text x="270.5" y="197.1">Page: 8/11</text>
<text x="276.5" y="194.1">A4</text>
</g>
<g font-size="1.4" fill="#840000">
<text x="39.5" y="20.3">S3V3</text>
<text x="80.7" y="49.8">S3V3</text>
<text x="30.1" y="71.4">GND</text>
<text x="83.5" y="68.8">GND</text>
<text x="94.9" y="68.8">GND</text>
<text x="115.2" y="68.8">GND</text>
<text x="126.6" y="68.8">GND</text>
<text x="162.2" y="70.1">GND</text>
<text x="254.7" y="70.1">S3V3</text>
<text x="109.9" y="72.6">S3V3</text>
<text x="246" y="79">GND</text>
<text x="254.9" y="95.5">GND</text>
<text x="77.1" y="112">GND</text>
<text x="86" y="112">GND</text>
<text x="94.9" y="112">GND</text>
<text x="200.3" y="110.7">GND</text>
<text x="210.5" y="110.7">GND</text>
<text x="121.6" y="137.4">GND</text>
<text x="138.1" y="137.4">GND</text>
<text x="143.2" y="137.4">GND</text>
<text x="203.9" y="141.2">S3V3</text>
<text x="254.7" y="141.2">S3V3</text>
<text x="200.9" y="149.1">GND</text>
<text x="259.4" y="149.1">GND</text>
</g>
<g font-size="1.1" fill="#008400">
<text x="154.9" y="54.3">S3V3_A</text>
<text x="226.1" y="70.8">CC1</text>
<text x="226.1" y="73.3">CC2</text>
<text x="227.3" y="78.4">D-</text>
<text x="247.6" y="80.9">D+'</text>
<text x="247.6" y="83.5">D-'</text>
<text x="104.1" y="87.3">XIN</text>
<text x="104.1" y="89.8">XOUT</text>
<text x="227.3" y="86">D+</text>
<text x="123.2" y="110.2">BOOT0</text>
<text x="227.3" y="150.8">SWO'</text>
<text x="227.3" y="153.3">NRST'</text>
</g>
<g font-size="1.1" fill="#a90000">
<text x="85.4" y="94.8">1</text>
<text x="89.2" y="94.8">3</text>
<text x="87.1" y="97.8" transform="rotate(-90 87.1 97.8)">2</text>
</g>
</svg>
